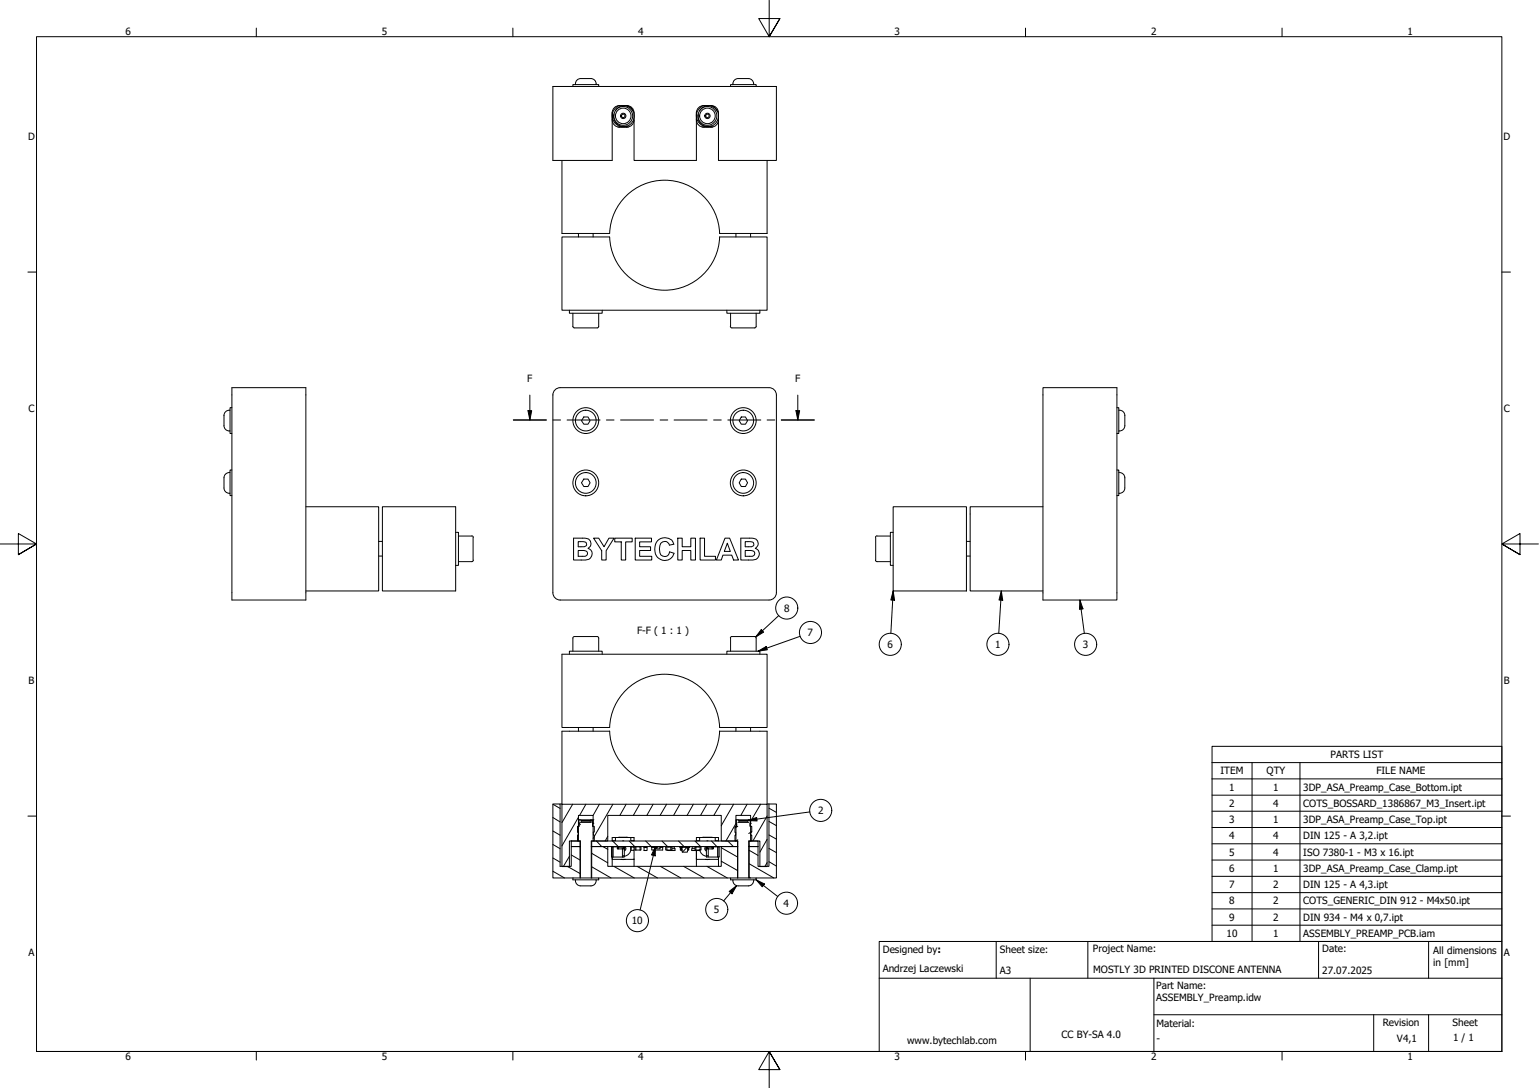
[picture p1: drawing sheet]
<svg xmlns="http://www.w3.org/2000/svg" width="420mm" height="297mm" viewBox="0 0 420 297" stroke-linecap="round" stroke-linejoin="round" font-family="sans-serif">
<!-- layer: Hatch (ISO) -->
<g fill="none" stroke="#000" stroke-width=".27">
<path d="M150.9 219.6l2 1.1M156.3 219.6l-2.9 5M160 219.6l-1.8 3M163.6 219.6l-1.7 3M167.3 219.6l-5.4 9.3M170.9 219.6l-1.7 3M174.6 219.6l-1.7 3M178.3 219.6l-1.7 3M182 219.6l-1.8 3M185.6 219.6l-1.7 3M189.3 219.6l-1.7 3M193 219.6l-1.7 3"/>
<path d="M196.7 219.6l-1.8 3M200.3 219.6l-3.4 5.8M204 219.6l-1.8 3M207.6 219.6l-2.7 4.7M150.9 237.9l3.2 1.8M150.9 234.2l2 1.2M150.9 230.6l2 1.1M150.9 226.9l2 1.1M150.9 223.2l2 1.2M154.9 236.5l3.5 2M155.4 233.8l-1.6 2.8M156 233.4l2.4 1.4"/>
<path d="M157.9 223.1l-4.5 7.8M157.9 229.5v.1M158 224.4l.4 .8M158.2 231.1l.2 .1M158.3 229.6l.1 .1M161.4 223.8l.5 1M161.5 236.7l5.3 3M161.5 233l4.4 2.6M162.8 229.6l1.5 1.5M164.6 231.1l1.3 .8M165.9 228.3l-.7 1.3M167.3 229.6l1.5 1.5"/>
<path d="M167.6 236.5l5.6 3.2M171.8 229.6l1.5 1.5M173.9 236.5l5.6 3.2M176.3 229.6l1.5 1.5M180.3 236.5l5.6 3.2M180.7 229.6l1.5 1.5M185.2 229.6l1.6 1.5M186.6 236.5l5.6 3.2M187.6 231.3l-1.3 1.3M189.7 229.6l1.6 1.5M193 236.5l5.6 3.2M194.2 229.6l1.5 1.5"/>
<path d="M196.9 235.1l4.5 2.6M196.9 231.4l4.5 2.6M198.7 229.6l1.5 1.5M200.9 224.8l-2.7 4.8M201.4 229.3l-.5 .3M201.4 225.6l-.7 .4M204.5 239.5l.4 .2M204.5 235.8l6.8 3.9M204.5 232.1l2.4 1.4M204.5 230.9l.2 .2M204.6 223.8l-.4 .2M205.2 227.1l-.8 .5"/>
<path d="M209.4 222.8l-3.9 6.8M209.4 229.2l-1.9 3.4M209.4 235.5l-.6 1.1M209.9 235.3l2.1 1.2M209.9 231.6l2.1 1.2M209.9 228l2.1 1.1M209.9 224.3l2.1 1.1M209.9 220.6l2.1 1.2"/>
</g>
<!-- layer: Visible (ISO) -->
<g fill="none" stroke="#000" stroke-width=".27">
<path d="M156.4 23.6v-.5h7v.5M157.1 22.9a1.43 1.43 0 0 1 1.4-1.5h2.9a1.43 1.43 0 0 1 1.4 1.5M157.1 22.9v.2M162.8 22.9v.2M167.1 32.7a2 2 0 0 0 2 2 3.6 3.6 0 0 0 3.4-.6l.5-.8 .1-.6M168.7 34.7h2.9M169.1 28.8a3.6 3.6 0 0 1 3.4 .6l.6 1.4v13h17v-13a2 2 0 0 1 2-2h2M169.1 28.8a3 3 0 0 0-1.8 3.9 3 3 0 0 0 4 1.7 2.77 2.77 0 0 1-3.7-3.3M169.1 28.8a2 2 0 0 0-2 2v13h-16.2v-20.2h61.1v20.2h-15.8v-13a2 2 0 0 0-2-2 2.92 2.92 0 0 1 1.7 1.7 2.76 2.76 0 0 0-4.9-.3M171.2 28.8a2.99 2.99 0 0 1 1.7 1.7 2.76 2.76 0 0 0-4.9-.3M172.9 30.5l.3 1.1M173.2 31.7a3 3 0 0 1-1.9 2.7"/>
<path d="M190.1 32.7a2 2 0 0 0 2 2h2M190.6 31.1a2.78 2.78 0 0 0 3.7 3.3M191.7 34.7h2.9M192.1 28.8a3 3 0 0 0-1.8 3.9 3 3 0 0 0 4 1.7M195.9 30.5l.3 1.1M196.2 31.7a3 3 0 0 1-1.9 2.7M196.2 32.7a2 2 0 0 1-2 2M199.5 23.6v-.5h6.9v.5M200.1 22.9v.2M204.3 21.4a1.43 1.43 0 0 1 1.4 1.5M204.3 21.4h-2.8a1.43 1.43 0 0 0-1.4 1.5M205.8 22.9v.2"/>
<path d="M153.4 43.8v19.9h13a15 15 0 0 1 15-14.5 15 15 0 0 1 15.1 14.5h12.9v-19.9M153.4 64.7h13a15 15 0 0 0 15 14.5 15 15 0 0 0 15-14.5h13v20h-56zM157.9 63.7v1M161.9 63.7v1M200.9 63.7v1M204.9 63.7v1M155.4 84.7v.8h9v-.8M156.4 85.5v3.6l.2 .4h6.4M163.4 85.5v3.6l-.4 .4M198.4 84.7v.8h9.1v-.8M199.4 89.1l.4 .4M199.5 85.5v3.6"/>
<path d="M206.4 85.5v3.6l-.2 .4h-6.4M61.2 113.4v2.8a1.43 1.43 0 0 0 1.4 1.5M62.5 117.7h.3M62.5 112h.3M62.6 112a1.43 1.43 0 0 0-1.4 1.4M63.3 111.3h-.5v7h.5M63.3 105.8h20.2v58h-20.2zM152.9 105.8h57.1a2 2 0 0 1 2 2v54a2 2 0 0 1-2 2h-57.1M152.9 105.8a2 2 0 0 0-2 2v54a2 2 0 0 0 2 2M159.4 113.8h1.1l.6 1.1-.6 .9h-1.1l-.7-.9zM202.4 113.8h1.1l.6 1.1-.6 .9h-1.1l-.6-.9zM284.7 105.8h20.2v58h-20.2z"/>
<path d="M304.9 111.3h.5v7h-.5M305.4 112h.3a1.43 1.43 0 0 1 1.4 1.4M307.1 113.4v2.8a1.46 1.46 0 0 1-1.7 1.5M62.5 134.7h.3M62.5 129h.3M62.6 129a1.43 1.43 0 0 0-1.4 1.4v2.8a1.43 1.43 0 0 0 1.4 1.5M63.3 128.3h-.5v7h.5M83.5 138.4h19.9v22.9h-19.9M104.4 138.4h20v22.9h-20zM159.4 130.8h1.1l.6 1-.6 1h-1.1l-.7-1zM202.4 130.8h1.1l.6 1-.6 1h-1.1l-.6-1zM243.8 138.4h20v22.9h-20z"/>
<path d="M284.7 138.4h-19.8v22.9h19.8M304.9 128.3h.5v7h-.5M305.4 129h.2M305.7 129a1.43 1.43 0 0 1 1.4 1.4v2.8a1.46 1.46 0 0 1-1.7 1.5M103.4 147.8h1M103.4 151.8h1M124.4 145.3h.8v9.1h-.8M125.2 146.4h3.6M128.8 146.3l.4 .4M129.2 146.7v6.3M129.2 152.9l-.4 .4h-3.6M156.6 146.9a9 9 0 0 1 4.1 .3 1.48 1.48 0 0 1-.2 2.5 1.65 1.65 0 0 1 1.1 2 1.65 1.65 0 0 1-2 1.2h-3z"/>
<path d="M157.9 147.9h1.3a.8 .8 0 0 1 .9 .9 1.38 1.38 0 0 1-1.5 .5h-.7zM157.9 150.3h1.5a.82 .82 0 0 1 .9 .4 .82 .82 0 0 1-.1 .9 3.5 3.5 0 0 1-2.3 .3zM162.1 146.9h1.3l1.5 2.4 1.3-2.4h1.4l-2.1 3.5v2.5h-1.2v-2.5zM167.8 146.9h4.8v1h-1.8v5h-1.2v-5h-1.8zM173.4 146.9h4.5v1h-3.3v1.4h3v1h-3v1.6h3.3v1h-4.5zM179.5 147.6a2.78 2.78 0 0 1 4.2 .3l.3 .7-1.2 .2a1.32 1.32 0 0 0-1.4-1 1.32 1.32 0 0 0-1.3 1.2 2.37 2.37 0 0 0 .8 2.8 1.32 1.32 0 0 0 1.9-1.1l1.2 .4a2.75 2.75 0 0 1-3.5 1.7 2.75 2.75 0 0 1-1.7-3.5zM185 146.9h1.2v2.4h2.4v-2.4h1.3v6h-1.3v-2.6h-2.4v2.6h-1.2zM191.1 146.9h1.2v5h3v1h-4.2zM197.9 146.9h1.3l2.4 6h-1.3l-.5-1.3h-2.4l-.5 1.3h-1.3zM198.6 148.3l.8 2.2h-1.7zM202.2 146.9a9 9 0 0 1 4.2 .3 1.48 1.48 0 0 1-.2 2.5 1.66 1.66 0 0 1 1 2.1 1.66 1.66 0 0 1-2 1.1h-3zM203.5 147.9h1.4a.8 .8 0 0 1 .9 .9 1.38 1.38 0 0 1-1.5 .5h-.8z"/>
<path d="M203.5 150.3h1.5a.83 .83 0 0 1 .9 .3 .83 .83 0 0 1 0 1 3.5 3.5 0 0 1-2.4 .3zM239 152.9l.4 .4h3.7M239.1 146.7v6.3M239.4 146.3l-.4 .4M239.5 146.4h3.6M243.8 145.3h-.7v9.1h.7M263.8 147.8h1.1M263.8 151.8h1.1M153.4 178.6h56v20h-13a15 15 0 0 0-15-14.5 15 15 0 0 0-15 14.5h-13zM155.4 178.6v-.8h9v.8M156.4 174.2v3.6M163 173.8h-6.2l-.4 .4"/>
<path d="M163 173.8l.4 .4M163.4 174.2v3.6M198.4 178.6v-.8h9.1v.8M199.5 174.2v3.6M199.8 173.8l-.4 .4M199.8 173.8h6.2l.4 .4M206.4 174.2v3.6M157.9 198.6v1M161.9 198.6v1M166.4 199.6h-13v20M166.4 199.6a15 15 0 0 0 15 14.5 15 15 0 0 0 15.1-14.5M196.4 199.6h13v20"/>
<path d="M200.9 198.6v1M204.9 198.6v1M152.9 219.5h.5M153.4 219.6h56v17h-1.9v-7h-2.6v-7h-4v7h-4v-7h-31v7h-4v-7h-4v7h-2.5v7h-2zM209.4 219.5h.5M209.9 219.5v17h-3v-5.4h-2.4v8.6M209.9 219.5h2.1v20.2h-5.6M156 229.6h2.4v1.5h-2.4zM156.5 239.7h-5.6v-20.2h2v17h3.1v-5.4h2.4v8.6M156.5 239.7h6.9v.5h-7zM158 223.8h.1M158 223.8v1"/>
<path d="M158.1 224.8v.8M158.4 231.1h.1M158.4 224.5h3M158.5 223.8h2.9M158.7 224.3l-.2-.5h-.5l.1 1.8h-.4v1.6h.2l-.2 2.4h.7v10.1M158.7 224.2h2.5M158.7 224h2.5M161.2 224.3l.2-.5h.5l-.1 1.8h.4v1.6h-.2v.8h.2v1.6h-.8v10.1M161.4 231.1h.1M161.5 239.7v-8.6h4.4v5.4h31v-5.4h4.5v8.6M161.5 229.6h39.9v1.5h-39.9zM161.8 224.8v.8"/>
<path d="M161.9 223.8h.1M161.9 224.8h.1M161.9 223.8v1M163.4 239.7h36.1M167.1 234.5l.1 .1M167.1 229.4l.1 .1M167.1 231.1v.1M167.1 234v2.5M167.2 228.6l-.1 1M167.3 228.6h5M168 228.6v.9h-.7M168.1 231.1v.1"/>
<path d="M168.5 231.2h-1.2v2.8v-2.8h-.3v2.8l3.4-.1-.1-2.7M168.5 231.2h.4l-.3 .1v.4l.3 .1h-.4zM168.9 231.3h1M168.9 231.2h1M168.9 231.8h1M169.6 234.6h1.1M169.7 231.1l-.1 .1M169.9 231.2h.4v.6h-.4l.3-.1v-.4zM169.9 231.8v1.9M170 229.5h.3M170.3 231.6h.1M170.3 231.2h.1"/>
<path d="M170.4 233.6l-.5 .1v.3M170.5 231.3l.1 .4-.1 .3M170.6 231.1l.3 .7-.5 .5M171.5 228.6h-2.8M172.2 231.1a2.13 2.13 0 0 1-1.7 2.7M172.2 232h.9M172.2 231.3v.7M172.3 228.6l.8 .1v.9M172.3 228.6l-.1 .9 .9-.1M173.1 231.1v5.4M173.1 231.3h-.9M173.1 234.5l-5.8 .1"/>
<path d="M173.6 231.2h1.2v.9M173.6 231.2h-.2v.9h.2M173.6 232.1h1.2M173.6 231.2v.9M174.8 231.2h.2v.9h-.2M175.8 231.2h.9v.2h-.9zM175.8 231.4h.9v.8h-.9zM178.4 231.3l-.5-.1v.2M178.9 231.3h-1v.8h3v-.8h-.7M178.9 231.2h.4v.2h-.4zM178.9 231.2l-.3 .1M179.3 231.3h.1"/>
<path d="M179.3 231.2h.1M179.3 231.2h.9v.6h-.9zM180.2 231.2l.1 .1M180.5 231.3l.5-.1-.1 .2M182.1 231.2h-.4v.9h.4M182.1 232.1h1M182.4 231.2h.1M182.4 231.2h.7M183.1 231.2h-1v.9M183.1 231.2h.4v.9h-.4M183.1 231.2v.9M183.5 231.2h.6v.5"/>
<path d="M183.5 231.7h.8v.5l-2-.1M185.7 231.2h.1M185.7 231.2h.3M185.8 231.4l.1 .4M185.8 231.3l.2 .2M185.8 231.2h-.3l.2 .2v.7h.5M185.9 231.8l.2 .2M186 231.2l1.1 .1M186 232.1h.1M186 231.2v.6M186 231.8l.1 .1M186.1 231.9h.1"/>
<path d="M186.2 231.3h1.4v1.3h-1.4zM187.1 231.2l.3 .1M187.8 232.1h.1M187.8 231.9h.1M187.9 231.8l-.1 .1M187.9 231.4v.4M188 231.8l-.2 .2M188 231.4v.4M188.2 231.2l.1 .1-.2 .2M188.2 231.3l-.2 .2M189.7 231.7h-.9v.5l2-.1M189.7 231.2h-.7v.5"/>
<path d="M190 231.2h1.1v.9M190 231.2h-.3v.9h.3M190 232.1h1.1M190 231.2h.6M190 231.2v.9M190.1 232.5h.1M190.1 231.1v.1M190.1 232.2v4.3M190.1 234.5l5.9 .1M190.6 231.2h.1M190.8 232.1h.1M190.9 232.1l.1-.1 .7 1.2 1.1 .6"/>
<path d="M190.9 228.6v.9l-.8-.1M191.1 231.1v.1M191.1 231.2h.3v.9h-.3M192.6 234.6h1.1M192.7 231.1l-.3 .7 .4 .5M192.8 231.3l-.1 .4 .1 .3M192.8 231.6h.2M193 231.2l-.2 2.7 .6 .1v-.3M193 231.2h.4l-.4 .1v.4l.4 .1h-.4zM193 229.5h.3M193.4 231.3h.9M193.4 231.2h.9"/>
<path d="M193.6 231.1l.1 .1M194.1 228.6h-2.4M194.2 228.6h.4M194.3 231.8h-.9v1.9l-.6-.1M194.3 231.2h.5v.6h-.5l.4-.1v-.4zM194.8 231.2h1.2v2.8h-2.6M195.2 231.1v.1M195.3 228.6h-5.1l-.1 1M195.3 228.6v.9h.7M195.3 228.6h.7M196 231.2l.3 .1-.1 2.7h-.2zM196.1 228.6l.1 1"/>
<path d="M196.2 234.5l-.1 .1M196.2 229.4l-.1 .1M196.2 231.1v.1M196.2 234v2.5M199.5 239.7h6.9v.5h-6.9zM201 223.8h.1M201 223.8v1M201.1 224.8v.8M201.4 224.5h3M201.5 223.8h2.8M201.7 224.3l-.2-.5h-.5l.1 1.8h-.4v1.6h.2l-.2 2.4h.7v10.1M201.7 224.2h2.5"/>
<path d="M201.7 224h2.5M204.2 224.3l.1-.5h.6l-.1 1.8h.4v1.6h-.2v.8h.2v1.6h-.8v10.1M204.4 231.1h.1M204.5 229.6h2.4v1.5h-2.4zM204.8 224.8v.8M204.9 223.8h.1M204.9 224.8h.1M204.9 223.8v1M157.1 240.4a1.43 1.43 0 0 0 1.5 1.5h2.7a1.43 1.43 0 0 0 1.5-1.5M157.1 240.2v.2M162.8 240.2v.2M200.1 240.4a1.43 1.43 0 0 0 1.4 1.5h2.8"/>
<path d="M200.1 240.2v.2M205.7 240.4a1.43 1.43 0 0 1-1.4 1.5M205.8 240.2v.2"/>
<circle cx="170.1" cy="31.6" r=".48"/>
<circle cx="170.1" cy="31.6" r=".73"/>
<circle cx="170.1" cy="31.6" r="2.57"/>
<circle cx="170.1" cy="31.6" r="2.13"/>
<circle cx="193.1" cy="31.6" r=".48"/>
<circle cx="193.1" cy="31.6" r=".73"/>
<circle cx="193.1" cy="31.6" r="2.57"/>
<circle cx="193.1" cy="31.6" r="2.13"/>
<circle cx="159.9" cy="114.8" r="2.83"/>
<circle cx="159.9" cy="114.8" r="3.5"/>
<circle cx="202.9" cy="114.8" r="2.83"/>
<circle cx="202.9" cy="114.8" r="3.5"/>
<circle cx="159.9" cy="131.8" r="2.83"/>
<circle cx="159.9" cy="131.8" r="3.5"/>
<circle cx="202.9" cy="131.8" r="2.83"/>
<circle cx="202.9" cy="131.8" r="3.5"/>
</g>
<!-- layer: Section Line (ISO) -->
<g fill="none" stroke="#000" stroke-width=".27">
<path d="M140.1 114.7h9.1M144.1 112.1h1.1l-.5 2.6zM144.7 107.9v6.8M150.9 114.7h2.1M154.8 114.7h9M165.5 114.7h2.1M169.4 114.7h9M180.2 114.7h2.1M184 114.7h9M194.8 114.7h2.1M198.7 114.7h9M209.4 114.7h2.1"/>
<path d="M213.3 114.7h9M217.3 112.1h1l-.5 2.6zM217.8 107.9v6.8"/>
</g>
<path d="M144.1 112.1h1.1l-.5 2.6zM217.3 112.1h1l-.5 2.6z" fill="#000"/>
<!-- layer: Symbol (ISO) -->
<g fill="none" stroke="#000" stroke-width=".27">
<path d="M206.9 177.8l2.3-1.3 .3 .9zM207.8 171.9l.7 .7-2.2 1.3zM212.6 168.1l-6.3 5.8M218.4 173.7l-11.5 4.1M243.8 161.3l.4 2.6-1-.1zM243.8 161.3l-.6 11.7M273.4 161.3l.3 2.6-1-.1zM273.4 161.3l-.7 11.7M294.8 163.8l.9 2.4-1 .2zM294.8 163.8l1.2 9.2M330.9 208.2v-4.4h79.1v4.4M330.9 208.2h79.1v4.4"/>
<path d="M330.9 208.2v48.8h79.1v-44.4M330.9 212.6h79.1M330.9 217.1h79.1M341.8 208.2v48.8M354.9 208.2v48.8M178.9 231.1v2.6l-1-.3zM178.9 231.1l-4.1 17.4M204.2 224l2.4-.8 .1 .9zM221.1 221.7l-16.9 2.3M330.9 221.5h79.1M330.9 225.9h79.1M330.9 230.4h79.1"/>
<path d="M330.9 234.8h79.1M330.9 239.3h79.1M199.1 243.4l2-1.6-1.3 2.2zM201.1 241.8l-3.6 4.2M206.4 240.2l2.3 1.1-.6 .8zM206.4 240.2l5.9 4.6M330.9 243.7h79.1M330.9 248.1h79.1M330.9 252.6h79.1"/>
<circle cx="214.8" cy="166" r="3"/>
<circle cx="221.3" cy="172.7" r="3"/>
<circle cx="243" cy="175.9" r="3"/>
<circle cx="272.4" cy="175.9" r="3"/>
<circle cx="296.4" cy="175.9" r="3"/>
<circle cx="224.1" cy="221.3" r="3"/>
<circle cx="174" cy="251.4" r="3"/>
<circle cx="195.7" cy="248.3" r="3"/>
<circle cx="214.7" cy="246.6" r="3"/>
</g>
<!-- layer: Border (ISO) -->
<g fill="none" stroke="#000" stroke-width=".27">
<path d="M70 7.7v2.3M140 7.7v2.3M210 0v10l-2.9-4.9h5.8l-2.9 4.9 2.9-4.9M280 7.7v2.3M350 7.7v2.3M7.6 74.3h2.4M410 74.3h2.4M0 148.5h10l-5-2.8v5.7l5-2.9-5 2.9M420 148.5h-10l5-2.8v5.7l-5-2.9 5 2.9M7.6 222.8h2.4M410 222.8h2.4M10 287.1v-277.1h400v277.1h-400h400"/>
<path d="M70 287.1v2.3M140 287.1v2.3M212.9 292l-2.9-4.9 2.9 4.9h-5.8l2.9-4.9v9.9M280 287.1v2.3M350 287.1v2.3"/>
</g>
<!-- layer: Title (ISO) -->
<path d="M240 257h170v30.1h-170zM272 257v10.1M297 257v10.1M360 257v10.1M390 257v10.1M240 267.1h170M281.2 267.1v20M315 277h95M315 267.1v20M375 277v10.1M390 277v10.1" fill="none" stroke="#000" stroke-width=".27"/>
<!-- layer: Symbol (ISO) -->
<path d="M207.8 171.9l.7 .7-2.2 1.3zM206.9 177.8l2.3-1.3 .3 .9zM243.8 161.3l.4 2.6-1-.1zM273.4 161.3l.3 2.6-1-.1zM294.8 163.8l.9 2.4-1 .2zM178.9 231.1v2.6l-1-.3zM204.2 224l2.4-.8 .1 .9zM199.1 243.4l2-1.6-1.3 2.2zM206.4 240.2l2.3 1.1-.6 .8z" fill="#000"/>
<g font-size="2.7">
<text x="34.2" y="9.6">6</text>
<text x="104.3" y="9.6">5</text>
<text x="174.2" y="9.6">4</text>
<text x="244.2" y="9.6">3</text>
<text x="314.3" y="9.6">2</text>
<text x="384.2" y="9.6">1</text>
<text x="7.7" y="38.1">D</text>
<text x="410.5" y="38.1">D</text>
<text x="144" y="104.4">F</text>
<text x="217.1" y="104.4">F</text>
<text x="7.7" y="112.4">C</text>
<text x="410.6" y="112.4">C</text>
<text x="214.1" y="167.1">8</text>
<text x="173.9" y="173.2">F-F ( 1 : 1 )</text>
<text x="220.5" y="173.7">7</text>
<text x="242.3" y="177">6</text>
<text x="271.7" y="177">1</text>
<text x="295.7" y="177">3</text>
<text x="7.8" y="186.7">B</text>
<text x="410.6" y="186.7">B</text>
<text x="363.2" y="207">PARTS LIST</text>
<text x="333.2" y="211.4">ITEM</text>
<text x="335.6" y="215.8">1</text>
<text x="345.8" y="211.4">QTY</text>
<text x="347.6" y="215.8">1</text>
<text x="355.8" y="215.9">3DP_ASA_Preamp_Case_Bottom.ipt</text>
<text x="375.8" y="211.4">FILE NAME</text>
<text x="335.6" y="220.3">2</text>
<text x="347.6" y="220.3">4</text>
<text x="355.8" y="220.3">COTS_BOSSARD_1386867_M3_Insert.ipt</text>
<text x="223.3" y="222.2">2</text>
<text x="335.6" y="224.8">3</text>
<text x="347.6" y="224.7">1</text>
<text x="355.8" y="224.8">3DP_ASA_Preamp_Case_Top.ipt</text>
<text x="335.6" y="229.2">4</text>
<text x="335.6" y="233.6">5</text>
<text x="347.6" y="229.2">4</text>
<text x="347.6" y="233.6">4</text>
<text x="355.8" y="229.2">DIN 125 - A 3,2.ipt</text>
<text x="355.8" y="233.6">ISO 7380-1 - M3 x 16.ipt</text>
<text x="335.6" y="238">6</text>
<text x="347.6" y="238">1</text>
<text x="355.8" y="238.1">3DP_ASA_Preamp_Case_Clamp.ipt</text>
<text x="335.6" y="242.5">7</text>
<text x="347.6" y="242.5">2</text>
<text x="355.8" y="242.5">DIN 125 - A 4,3.ipt</text>
<text x="194.9" y="249.3">5</text>
<text x="213.9" y="247.6">4</text>
<text x="335.6" y="246.9">8</text>
<text x="335.6" y="251.4">9</text>
<text x="347.6" y="246.9">2</text>
<text x="347.6" y="251.4">2</text>
<text x="355.8" y="246.9">COTS_GENERIC_DIN 912 - M4x50.ipt</text>
<text x="355.8" y="251.4">DIN 934 - M4 x 0,7.ipt</text>
<text x="172.5" y="252.4">10</text>
<text x="334.8" y="255.8">10</text>
<text x="347.6" y="255.8">1</text>
<text x="355.8" y="255.8">ASSEMBLY_PREAMP_PCB.iam</text>
<text x="7.7" y="260.9">A</text>
<text x="241" y="260.1">Designed by:</text>
<text x="273" y="260.1">Sheet size:</text>
<text x="298.4" y="260">Project Name:</text>
<text x="361" y="260">Date:</text>
<text x="391.3" y="260.5">All dimensions</text>
<text x="391.3" y="263.8">in [mm]</text>
<text x="410.6" y="260.9">A</text>
<text x="241" y="265.5">Andrzej Laczewski</text>
<text x="273" y="266">A3</text>
<text x="298.4" y="265.7">MOSTLY 3D PRINTED DISCONE ANTENNA</text>
<text x="361" y="266">27.07.2025</text>
<text x="315.7" y="270.1">Part Name:</text>
<text x="315.7" y="273.4">ASSEMBLY_Preamp.idw</text>
<text x="315.7" y="280.3">Material:</text>
<text x="377.5" y="280">Revision</text>
<text x="396.6" y="280.1">Sheet</text>
<text x="247.6" y="285.1">www.bytechlab.com</text>
<text x="289.8" y="283.5">CC BY-SA 4.0</text>
<text x="315.7" y="284.6">-</text>
<text x="381.4" y="284.6">V4,1</text>
<text x="396.7" y="284.3">1 / 1</text>
<text x="34.2" y="289.4">6</text>
<text x="104.3" y="289.4">5</text>
<text x="174.2" y="289.4">4</text>
<text x="244.2" y="289.4">3</text>
<text x="314.3" y="289.4">2</text>
<text x="384.2" y="289.4">1</text>
</g>
</svg>
